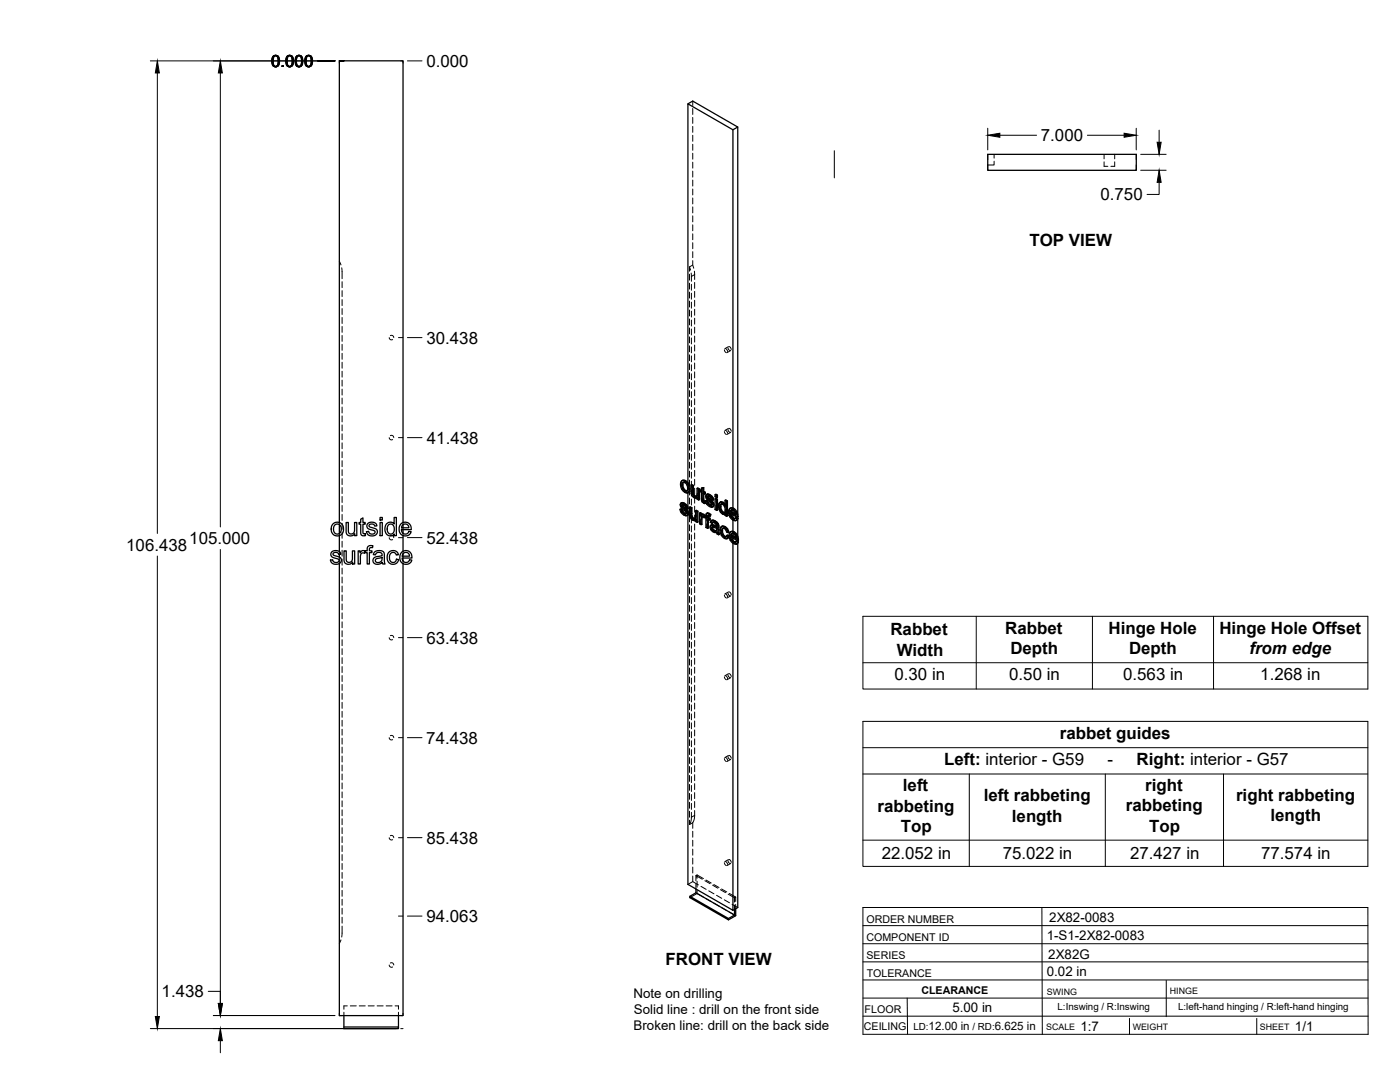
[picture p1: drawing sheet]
<svg xmlns="http://www.w3.org/2000/svg" width="559mm" height="432mm" viewBox="0 0 559 432" stroke-linecap="round" stroke-linejoin="round" font-family="sans-serif">
<!-- layer: Visible -->
<g fill="none" stroke="#000" stroke-width=".51">
<path d="M274.6 41.4l1.9-1.1 18 10.4v154.6M294.5 50.7l-2 1.1M394.3 61.6h59.2v6.4h-59.2zM272.2 191.8l.8-.2 .7 .2zM272.2 191.8l-.5 .7-.1 .8 .5 1.9 1.6 1.5h.7l.5-.3M272.3 193.6l.3 1.5M272.6 195.1l.3-.2 .8 .8-.3 .2zM272.8 192.5l-.2 .9M272.9 194.9l-.3-1.5-.3 .1 .2-.8 .5-.2 .9 .6 .5 1.4-.2 1.4h-.8M273.4 192l1 1a1.92 1.92 0 0 1 1 2M273.7 195.7l.5 .2M273.7 191.8l1.2 1.3"/>
<path d="M274.6 192.6v-151.2l17.9 10.4v150.9M274.6 193.3l.5 1.9 .3-.2-.2 1.2M275.1 195.2l-.2 1.2 .3-.2-.6 .5v5.7M275.8 193.5l.7 .4 .3-.2v3.2M276.5 193.9v3.1l.3-.1 .3 .6M276.5 197.1l.3 .6 .3-.2 .5 .4M276.8 197.7l.4 .4h.9l-.3 .1M276.8 193.7l-.7-.3-.3 .1v2.9l.3 1.1 .8 1a.97 .97 0 0 0 1.4 .1v.6l.5 .4M277.2 198.1l.6 .1M278.2 194.9l.6 .4 .4-.2v4.3l-.4 .2v-4.3M278.3 198.6l-.3 .2M279.2 195.1l-.7-.4-.3 .2v2.6l-.4 .7"/>
<path d="M280 195.5l-.5 .1v.6l.5 .3v3.3l.8 1h.8l-.1-.7-.6 .1M280 194.8l.9-.2v1.5M280.6 194.8v1.5l.3-.2 .6 .3M280.6 196.3l.6 .3 .3-.2v.6l-.3 .2v-.6M280.6 199.8l.7 .2M280.7 200l.8 .1M280.9 194.6l-.9 .2v1.1l-.5-.3M280.9 197v2.6M281.2 197.2l-.6-.4v2.9l.5 .1M281.6 199.9l.6 .2M282.1 197.3l1.3 .1M282.3 198.3l.1 .3 .3-.2 .2 .4"/>
<path d="M282.4 198.6l.2 .3a1.16 1.16 0 0 1 1.4 .8l.4 .4M282.4 197.2l-.4 .2M282.5 197.4l.6 .2 .3-.2 .7 .6M282.5 199.9l-.6-.2-.3 .2 .4 1.2 .9 .9a1.24 1.24 0 0 0 1.6 .2M282.6 198v.1M282.6 198.9l1.5 1.4 .3-.2 .4 .7M282.7 198.4l-.1-.3-.3 .2 .1-.2 1 .3 .5 1 .6 .2M282.8 197.2l-.9 .3-.2 .9 .4 .8 1.9 1.8-.2 .7M283.1 197.6l.7 .6 .3-.2 .5 .7M283.8 198.2l.5 .7 .3-.2 .2 .8-.3 .1-.2-.7M285.4 199.1l.3-.2 .7 .3-.4 .2zM285.4 197.4l.3-.2 .7 .4-.4 .2z"/>
<path d="M285.4 199.1v4.2l.6 .4M285.4 197.4v.8l.6 .4M286.4 199.2v4.3l-.4 .2v-4.3M286.4 197.6v.8l-.4 .2v-.8M289.4 199.7l.6 .3 .3-.1v5.9l-.3 .2v-6M290.3 199.9l-.6-.4-.3 .2v2.1l-.4-.7M133 209l1.7-.6 1.4 .5 .9 1.2v2.2l-.8 1.1-1.8 .5-1.5-.7-.7-1.6a2.9 2.9 0 0 1 .8-2.6zM133.5 209.6l1.2-.5 .7 .2 .5 .6 .3 1.7-.8 1.4-1.2 .1-.8-.6-.3-1.6zM135.4 208.5v-184.2h25.5v184.2M135.4 209.4v3.5M135.4 213.8v6.3M137.3 219.8h.9v3a1.32 1.32 0 0 0 1.3 1.7 1.32 1.32 0 0 0 1.2-1.8v-2.9h.9v5.3h-.8v-.8a1.86 1.86 0 0 1-2.3 .9 1.86 1.86 0 0 1-1.2-2.1z"/>
<path d="M138.2 208.5h.8l.1 3.8a1.31 1.31 0 0 0 1.7 .7 1.31 1.31 0 0 0 .7-1.7v-2.8h.9v5.3h-.8v-.8a1.86 1.86 0 0 1-2.2 .8 1.86 1.86 0 0 1-1.2-2zM143 219.8h.7v.8a1.28 1.28 0 0 1 2.1-.6l.8-.2v-1.1a1.56 1.56 0 0 1 2.2-.9l-.1 .8a.81 .81 0 0 0-.9 0 .81 .81 0 0 0-.4 .8v.4h1.1v.7h-1.1v4.6h-.8v-4.6h-.8v-.4l-.3 .7-.8-.2-.7 .5-.2 4h-.8zM144 207.2l.9-.5v1.8h.9v.7h-.9v3.4l.2 .4h.7l.1 .8h-1.3l-.6-.7v-3.9h-.7v-.7h.7zM146.7 209l.9-.5 1.4-.1a1.53 1.53 0 0 1 1.4 1.5l-.8 .1a1.17 1.17 0 0 0-1.2-.9 1.17 1.17 0 0 0-1.1 .8l.4 .5 2.1 .5a1.6 1.6 0 0 1 .7 2.1 1.6 1.6 0 0 1-2 .9l-1.5-.4-.7-1.3 .9-.2 .4 .9 .5 .2 1.3-.2a.73 .73 0 0 0 .3-.9 .73 .73 0 0 0-.9-.4l-1.1-.3a1.41 1.41 0 0 1-1-2.3zM151.7 208.5h.9v5.3h-.9zM151.7 206.5h.9v1h-.9zM154.2 209.1l1.2-.7a1.86 1.86 0 0 1 1.9 .7v-2.6h.9v7.3h-.8v-.7a2.17 2.17 0 0 1-2.7 .5 2.17 2.17 0 0 1-1.1-2.5zM155 209.5l1.3-.3 .9 1v2l-.8 .9-1-.1-.7-.9-.1-1.5zM160 209.1a2.46 2.46 0 0 1 2.9-.4 2.46 2.46 0 0 1 1.2 2.7h-3.9l.3 1 .8 .7a1.46 1.46 0 0 0 1.9-1l.9 .1-.5 .9-.9 .7h-1.5l-1.2-.6-.7-1.7 .1-1.2zM160.7 209.5l.6-.3h1l.6 .6 .3 .8h-2.9zM160.9 209.4v1.2M160.9 211.4v1.4"/>
<path d="M160.9 213.7v6.3M271.4 203.3l.6 .2M271.9 200.7l1.3 .1M272 203.5l.4-.2 .2 .9-.3 .1zM272.1 201.7l.7 .5M272.2 202l.2 .4a1.49 1.49 0 0 1 1.6 .9l.3 .2M272.2 200.6l-.4 .2M272.3 204.3l.7 .7h.8M272.3 200.8l.6 .2 .3-.2 .8 .6M272.4 203.3l-.7-.2-.3 .2 .5 1.3 .8 .8a1.26 1.26 0 0 0 1.6 .2M272.4 202.4l1.5 1.3 .4-.2 .4 .7M272.5 201.4l-.1 .1"/>
<path d="M272.5 201.8l-.1-.3-.3 .2 .1-.2 1 .3 .5 1 .7 .3M272.6 204.2l.7 .6M272.6 200.6l-.8 .2-.3 .9 .4 .9 1.8 1.7 .2 .5-.3 .3M272.9 201l.7 .6 .4-.2 .5 .7M273 205l.6 .1M273.6 201.6l.5 .7 .4-.2 .2 .8-.3 .2-.3-.8M273.7 205.1h-.1M273.9 203.7l.4 .6 .4-.1 .1 .7M274.3 204.3l.2 .8 .3-.2-.2 .6v147.4l17.9 10.4v-146.5M274.5 205.1l-.2 .5 .3-.1-.4 .3M274.6 202.9v1.1M275.2 202.4l.7 .4 .3-.2v3.2"/>
<path d="M275.9 202.8v3.1l.3-.1 .3 .6M275.9 206l.3 .6 .3-.2 .4 .4M276.2 206.6l.4 .4h.9M276.2 202.6l-.7-.3-.3 .1v3.1l.3 1.1 .8 .8a.97 .97 0 0 0 1.4 .1M276.6 207l.6 .2M277.5 207l-.3 .2M277.6 203.8l.7 .4 .3-.2v4.3l-.3 .2v-4.3M277.7 207.5v.7l.6 .3M277.7 207.6l-.2 .1M278.6 204l-.7-.4-.3 .2v2.7l-.4 .7M279.2 204.7l.6 .4 .3-.2v.5l.4-.2M279.8 205.1v.6l.7-.5 .4 .1"/>
<path d="M280 206.4l.2 2.8-.3 .2v-2.2M280.1 204.9l-.6-.3-.3 .1v4.3l.7 .4M280.2 205.4l.7-.1 .6 .4M280.3 206.1v.1M280.6 205.4l.6 .5M281 206.6l-.8-.5-.2 .3 .3-.2-.1 .8M281.2 206.5l.6 .3v3.7l.6 .4M281.2 206.5v-.4l-.2 .5M281.2 200.3l.1 .7M281.2 206.5l-.2 .1M282.2 204.9h.9l.6 .4M282.2 200.1l.3-.2 .3 .8-.3 .2z"/>
<path d="M282.4 206.6l.7 .4 .3-.2v.6l-.3 .2v-.6M282.5 204.7l-.5 .2M282.5 200.9l.7 .6h.8M282.7 207.3v3.4l-.3 .2v-3.8l.7 .5M282.7 205.7v.7M282.8 205.1l.6 .4 .3-.2-.4 .8 .1-.6M282.8 200.7l.7 .7M283.1 204.9l-.6-.2-.5 .3-.2 1.2-.6-.3 .6-.1M283.2 201.5l.6 .2M283.3 206.1a.45 .45 0 0 0-.5-.5 .45 .45 0 0 0-.4 .6v.4l.3-.2 .7 .4M283.9 209.6l.7-.2 1.4 .5M283.9 201.7h-.1"/>
<path d="M284.1 210.7l.2 .6 .3-.2 .6 .5M284.1 200.3l.4 .6 .3-.1 .2 .7M284.2 210.4l-.1 .3 .3-.2 .2 .6M284.2 209.4l-.5 .2M284.3 211.3l.5 .5h1h-1M284.3 210.3l-.1 .1M284.4 207.8l.8 .3 .3-.2 .8 .6M284.4 210.3l.8 .3a.72 .72 0 0 1 .8 .6 .72 .72 0 0 1-.5 .8M284.4 210.3l-.2 .1M284.4 210.3v.2M284.5 200.9l.2 .8 .3-.2-.2 .6M284.5 208.4l-.4 .5 .6-.5 1.1 .9a.48 .48 0 0 1 .1 .8 .48 .48 0 0 1-.7-.2l-.9-.3"/>
<path d="M284.6 209.4l-1 .3-.2 1 .7 1.1 1.1 .7a.63 .63 0 0 1 .7 0 .63 .63 0 0 1 .3 .5l.6 .4M284.7 201.7l-.2 .5 .3-.1-.5 .3M284.7 207.6l-.8 .2M285.2 208.1l.8 .6 .3-.2 .4 .5M285.5 207.9l-.8-.3-.9 .3-.3 .5 .6 .5M286 208.7l.4 .5 .3-.2 .2 .7M286.4 209.2l.2 .6 .3-.1 .1 2.9M286.6 209.8l.1 2.9 .3-.1 .1 .6-.3 .2-.1-.6M287.4 202.4l.3 1.4M287.5 200.4h1.2l.6 .6M287.7 201.3h.7l.7 .8 .3 1.1-.2 1.4M287.7 201.3l-.3 1.1 .4-.2 .3 1.4"/>
<path d="M287.7 203.8l.4-.2 .7 .8-.5 .1zM287.8 201.2l-.1 .1M287.8 200.3l-.5 .2M288 201.2l-.2 1M288.1 212l.3 1.4 .3-.2 .7 .8M288.2 210.1l.9 .2 .3-.2 1 1M288.4 213.4l.7 .8h.8M288.4 200.6l.6 .5h.4M288.4 204.6h.8M288.5 209.9l-.6 .3M288.6 210.8l-.2 1M288.7 200.4l-.9-.1-.7 .4-.2 2.1 1 2 1 .5 .5-.2v.6l.6 .3"/>
<path d="M288.8 204.4l.4 .1M289.1 210.3l.9 .8a.88 .88 0 0 1 .7 .5 .88 .88 0 0 1-.1 1l-.5-1.3M289.4 210.1l-.9-.2-.7 .4-.4 .9 .1 1.1 .9 2 1 .7h.7M289.4 205.1l-.2 .2M290 213.7l.7 .4M290.6 212.6l-.6-.3-.6-1.1-.9-.4-.4 1.2 .3-.2 .3 1.4M290.7 214.1l.3-.1-.2 .5-.7 .5zM291 214l-.6-.5-.7 .8-.6-.1M291.3 202.9h.9a1.88 1.88 0 0 1 1.9 1.3M291.5 212.3h.9a1.88 1.88 0 0 1 1.9 1.2M291.7 213.6l2.1 1.2-.6-1.4-.8-.5h-.4l-.3 .7 .3-.1 1.7 .9M291.8 206.1l.8 .9 .8-.1"/>
<path d="M291.8 205.1l.3 .9M292 203.5l-.2 .6M292 214.4l.3 .9M292 215.5l.8 .8h.8M292.2 212.9l-.2 .6M292.5 203.1l1 .9a1.94 1.94 0 0 1 1.1 2.1M292.5 203.6l.8 .9 .3 1-2.1-1.2M292.5 203.6h-.7l-.3 .7 .3-.2 1.7 1M292.5 203.6v.9M292.5 205.5v1M292.5 207.5v4.5M292.5 212.9v.9"/>
<path d="M292.5 214.7v1M292.6 207l.6 .1M292.7 212.4l1.1 1a1.96 1.96 0 0 1 .9 2M292.8 216.3l.5 .2M292.9 202.9l-1.3-.2-.6 .5-.2 .8 .3 2 1.5 1.6M293.1 212.2l-1-.2-.9 .7-.2 1.3 .3 1.2 .7 1.1 1.2 .8h.7l.8-.8M293.3 207l-.1 .1M293.5 216.4l-.2 .1M293.6 206.7l.6 .4M293.8 204.3l.4 1.9 .4-.1-.4 .1M293.8 216l.6 .5M293.9 213.7l.5 1.9 .3-.2-.3 .2"/>
<path d="M294.2 206.4l-2.8-1.5 .4 1.2 .3-.1 .8 .8M294.4 215.8l-2.8-1.6 .4 1.3 .3-.2 .8 .9M294.5 206.3v.6M294.5 207.1v6.9M294.5 215.8v.3M294.5 216.8v145.4l-2 1.1M294.5 206.9l-.7 .8M294.5 206.9l-.9 .9-1-.2M294.5 206.9l-.6-.4-.7 .6M294.7 216.3l-.7 .8M294.7 216.3l-.6-.5-.8 .7M132.4 220.2l1.2-.5 1.1 .1a1.53 1.53 0 0 1 1.4 1.4l-.9 .1a1.17 1.17 0 0 0-1.1-.9 1.17 1.17 0 0 0-1.2 .9l.3 .3 2.8 1.1a1.85 1.85 0 0 1-.4 2.2 1.85 1.85 0 0 1-2.2 .2l-1.1-.6-.4-1 .9-.1 .3 .7 .7 .4 1.2-.2a.81 .81 0 0 0 .2-1.1 .81 .81 0 0 0-1-.3l-1.2-.4a1.35 1.35 0 0 1-.6-2.3z"/>
<path d="M135.4 224.9v180.4h25.5v-180.4M135.4 221.3v1M149.5 220.3l.7-.4 1.2-.2 1.7 .6 .3 .6 .3 4.2h-.9l-.2-.6-1.3 .6-1.2 .1-.8-.4-.4-.7a1.74 1.74 0 0 1 2-2l.6-.1a.77 .77 0 0 0 1-.8 .77 .77 0 0 0-1-.7l-1.2 .2-.4 .7-.9-.1zM150 223.2l2.5-.7a1.62 1.62 0 0 1-.6 1.7 1.62 1.62 0 0 1-1.9 0l-.2-.5zM155.2 220.4l1.2-.6h1.4l.8 .7 .4 .9-.8 .1a1.44 1.44 0 0 0-1.9-.9 1.44 1.44 0 0 0-.9 1.9l.4 1.4 .7 .5 1.1-.1 .6-1.1 .9 .1-.5 1.2a2.49 2.49 0 0 1-3.2 .2 2.49 2.49 0 0 1-.8-3.2zM160.3 220.5a2.46 2.46 0 0 1 2.9-.5 2.46 2.46 0 0 1 1.2 2.7h-3.9l.2 .9 .8 .8a1.43 1.43 0 0 0 2-1l.9 .1-.5 .9-.9 .7h-1.7l-1-.6-.6-.9-.1-1.1 .1-1zM160.9 221v1M160.9 222.7v1.1M161 220.9l.5-.4h1.1l.6 .5 .3 1h-3zM277.8 354.8v1.5l-2.4 1.4v.5l15.4 8.9v-.5l-15.4-8.9M277.8 356.3l15.4 8.9-2.4 1.4M293.2 362.9v2.3"/>
<path d="M293.6 362.6v2.8l-2.8 1.7M137.3 405.3v5.2h21.7v-.6h-21.7M159 405.3v4.6"/>
</g>
<!-- layer: Hidden -->
<g fill="none" stroke="#000" stroke-width=".4">
<path d="M276.5 40.3v1.8M276.5 43.3v2.4M276.5 46.9v2.3M276.5 50.4v2.4M276.5 54v2.4M276.5 57.6v2.4M276.5 61.2v2.3M276.5 64.7v2.4M276.5 68.3v2.4M276.5 71.9v2.4M276.5 75.4v2.4M276.5 79v2.4"/>
<path d="M396.8 64.3v1.5h-2.5M396.8 61.6v1.5M440.7 64.6v1.8h1.5M440.7 61.6v1.8M444.9 64.6v1.8h-1.5M444.9 61.6v1.8M276.5 82.6v2.4M276.5 86.1v2.4M276.5 89.7v2.4M276.5 93.3v2.4M276.5 96.9v2.4M135.4 104.3l.7 1.4"/>
<path d="M136.4 106.9l.1 4.3M136.5 112.4v2.4M136.5 116v2.4M136.5 119.6v2.3M275.2 106.5l.4 1.3M275.2 106.5v1.7M275.2 109.4v2.4M275.2 113v2.4M275.2 116.6v2.4M275.9 109l.1 3.2M276 113.5v2.3M276 117v2.4"/>
<path d="M276.5 104v1.8l.4 1.3M276.5 105.8l-1.3 .7M276.5 100.4v2.4M277.2 108.2l.1 3.3M277.3 112.7v2.4M277.3 116.3v2.4M277.3 119.8v2.4M136.5 123.1v2.4M136.5 126.7v2.4M136.5 130.3v2.4M136.5 133.9v2.3M136.5 137.4v2.4"/>
<path d="M155.4 134.7l.4 .8h.9M155.8 133.9l1 .1 .4 .7M275.2 120.1v2.4M275.2 123.7v2.4M275.2 127.3v2.4M275.2 130.9v2.3M275.2 134.4v2.4M275.2 138v2.4M276 120.6v2.4M276 124.2v2.3M276 127.7v2.4M276 131.3v2.4"/>
<path d="M276 134.9v2.4M276 138.5v2.3M277.3 123.4v2.4M277.3 127v2.4M277.3 130.6v2.3M277.3 134.1v2.4M277.3 137.7v2.4M289.1 139.6l.2 .7 .6 .5M289.6 139.1l.6 .6 .2 .6M290.6 138.7l.2 .7 .6 .5M290.8 138.3l-1.5 .8M291 138.3l.6 .4 .2 .8"/>
<path d="M291.7 139.9l-1.5 .8M136.5 141v2.4M136.5 144.6v2.3M136.5 148.1v2.4M136.5 151.7v2.4M136.5 155.3v2.4M136.5 158.9v2.3M275.2 141.6v2.4M275.2 145.2v2.3M275.2 148.7v2.4M275.2 152.3v2.4M275.2 155.9v2.3"/>
<path d="M275.2 159.4v2.4M276 142v2.4M276 145.6v2.4M276 149.2v2.4M276 152.7v2.4M276 156.3v2.4M276 159.9v2.4M277.3 141.3v2.4M277.3 144.9v2.3M277.3 148.4v2.4M277.3 152v2.4M277.3 155.6v2.3"/>
<path d="M277.3 159.2v2.3M136.5 162.4v2.4M136.5 166v2.4M136.5 169.6v2.4M136.5 173.1v2.4M136.5 176.7v2.4M155.4 174.6l.4 .8h.9M155.8 173.9h1l.4 .7M275.2 163v2.4M275.2 166.6v2.4M275.2 170.2v2.3M275.2 173.7v2.4"/>
<path d="M275.2 177.3v2.4M276 163.4v2.4M276 167v2.4M276 170.6v2.4M276 174.2v2.4M276 177.7v2.4M277.3 162.7v2.4M277.3 166.3v2.4M277.3 169.9v2.3M277.3 173.4v2.4M277.3 177v2.4M289.1 172.2l.2 .7 .6 .5"/>
<path d="M289.6 171.8l.6 .5 .2 .6M290.6 171.4l.2 .7 .6 .5M290.8 171l-1.5 .8M291 170.9l.6 .4 .2 .8M291.7 172.5l-1.5 .9M136.5 180.3v2.4M136.5 183.9v2.3M136.5 187.4v2.4M136.5 191v2.4M136.5 194.6v2.4M136.5 198.1v2.4M271.9 193.1l.5 1.9-.3 .2"/>
<path d="M272.4 195l1.3 1.3-.3 .2M272.5 191.6l-.9 1.7M272.8 192.5l-.2 .1M272.9 192.4h.8l-.3 .2M273.7 192.4l.8 .9-.3 .2M273.7 196.3l.9 .3-.3 .2M274.5 195.8l-.3 .1M274.5 193.3l.3 1.4-.4 .2M274.6 192.6v1.4M274.6 195.2v1.5M274.8 194.7l-.1 .8-.5 .4M274.9 196.5l-.3 .1"/>
<path d="M275.2 180.9v2.4M275.2 184.4v2.4M275.2 188v2.4M275.2 191.6v2.4M275.2 195.2v2.3M275.2 198.7v2.4M276 181.3v2.4M276 184.9v2.4M276 188.4v2.4M276 192v2.4M276 195.6v2.4M276 199.2v2.3"/>
<path d="M276.1 193.4l.1 3.3-.3 .2M276.2 196.7l.2 .7-.3 .1M276.4 197.4l.4 .6-.3 .2M276.8 198l.6 .5-.3 .1M277.3 180.6v2.4M277.3 184.2v2.3M277.3 187.7v2.4M277.3 191.3v2.4M277.3 194.9v2.4M277.3 198.4v2.4M277.4 198.5l.8 .2 .4-.3-.3 .2M278.1 198.1h.1"/>
<path d="M278.3 198l-.4 .2M278.4 198.6h-.1M278.4 197.8l-.3 .3M278.5 194.7v2.8l-.4 .5M278.6 198.4v.7l-.3 .1M278.6 199.1l.6 .3M279.8 196l.5 .3-.3 .2M279.8 195.5v.5l-.3 .2M280 195.5l.3 .2M280.3 196.3l.1 3.4-.4 .2M280.3 194.6v1.1l-.3 .2M280.4 199.7l.2 .5-.3 .1"/>
<path d="M280.6 196.8l.3-.2v.4M280.9 196.6l.6 .4M281.9 199.7l.5 1.3-.3 .2M282 197.9l.2 .6-.4 .2M282.1 197.4l-.4 .6M282.2 198.5l.4 .7-.4 .1M282.3 197.2l-.5 .4M282.5 198l.3-.2-.2 .2M282.6 199.2l1.6 1.5-.4 .2M282.7 197.9l-.3 .2M282.8 197.8l.6 .2-.3 .2M283.4 198l.6 .5-.3 .2"/>
<path d="M284 198.5l.2 .7-.3 .2M284.2 199.2l.6 .3M285.7 197.2v.9l-.3 .1M285.7 198.9v1.5M285.7 198.1l.7 .3M289.7 199.5v2.1l-.3 .2M135.4 208.5v.9M135.4 212.9v.9M136.5 201.7v2.4M136.5 205.3v2.4M136.5 208.9v2.3M136.5 212.4v2.4"/>
<path d="M136.5 216v2.4M136.5 219.6v2.4M155.4 214.6l.4 .7h.9M155.8 213.8h1l.4 .8M160.9 208.5v.9M160.9 210.6v.8M160.9 212.8v.9M160.9 220v1M271.7 203.1l.5 1.3-.3 .2M271.8 201.3l.2 .6-.3 .2M271.9 200.8l-.4 .6M272 201.9l.4 .7-.3 .2"/>
<path d="M272.1 200.6l-.5 .4M272.2 204.4l1.1 1-.3 .1M272.3 201.4l.3-.1-.1 .1M272.4 202.6l1.6 1.5-.3 .2M272.6 201.3l-.4 .2M272.6 201.3l.6 .1-.3 .2M273.2 201.4l.6 .6-.3 .1M273.3 205.4l.8 .3-.3 .1M273.8 202l.3 .6-.4 .2M274 204.9l-.2 .1M274 204.1l.2 .5-.3 .2M274 204.9l-.3 .2 .3-.2"/>
<path d="M274.1 202.6l.6 .3M274.2 204.6l-.2 .3M274.5 205.6l-.4 .1M274.6 202.4v.5M274.6 204v1.5M275.2 202.3v2.4M275.2 205.9v2.4M275.2 209.4v2.4M275.2 213v2.4M275.2 216.6v2.4M275.5 202.3l.1 3.3-.3 .2M275.6 205.6l.2 .7-.3 .2"/>
<path d="M275.8 206.3l.4 .6-.3 .2M276 202.8v2.3M276 206.3v2.4M276 209.9v2.4M276 213.5v2.3M276 217v2.4M276.2 206.9l.6 .5-.3 .2M276.8 207.4l.7 .2 .5-.3-.2 .2M277.3 202v2.4M277.3 205.6v2.4M277.3 209.1v2.4M277.3 212.7v2.4"/>
<path d="M277.3 216.3v2.4M277.3 219.9v2.4M277.5 207h.1M277.7 206.9l-.4 .2M277.8 206.7l-.3 .3M277.9 203.6v2.8l-.4 .5M278 207.3v.7l-.3 .2M278 208l.6 .3M279.5 207.3v1.6l-.3 .1M279.5 208.9l.7 .3M279.5 204.6v1.5M280.1 206.1l.8-.1-.3 .2"/>
<path d="M280.1 205.4v.1M280.2 206.1l.3-.2-.2 .2M280.4 205.2l-.6 .5M280.6 200.2l.6 .4-.4 .2M280.9 206l.4 .4M281.2 200.6l.4 .2M281.2 206.1l.3-.1-.2 .4M281.5 205.7v.1M281.5 206.3l.6 .3-.3 .2M281.5 206l-.2 .4M281.5 205.7l-.3 .3M281.8 205.8l.3 .2"/>
<path d="M282.1 209.1v1.2l-.3 .2M282.1 210.3l.6 .4M282.1 206.6v1.3M282.2 205l-.1 1-.3 .2M282.3 204.7l-.5 .4M282.4 201l1.1 1-.3 .1M282.4 207.1l.3-.2v.4M282.5 205.7l.4-.2-.2 .2M282.7 206.9l.7 .5M282.9 205.5l.4 .1-.4 .2M283.3 205.6l.3 .3M283.5 202l.8 .2-.3 .2"/>
<path d="M283.7 210.1l.4 1.1-.4 .2M283.8 209.6l-.4 .7M283.8 208.3l.7 .4M284 209.5l-.5 .3M284.1 211.2l.9 .9-.3 .2M284.1 201.5h-.1M284.1 207.7l-.6 .7M284.2 200.7l.1 .5-.3 .2M284.2 201.5l-.3 .2 .2-.2M284.2 207.6l-.4 .3M284.3 201.2l-.2 .3M284.4 208.4l.4-.1-.3 .1"/>
<path d="M284.5 210.2l.2-.1zM284.5 210.2l-.2 .1M284.6 210.1l-.4 .2M284.6 202.2h-.3M284.7 210.1l1.6 .5-.3 .2M284.8 208.3l.6 .1-.3 .2M285 212.1l.7 .2-.3 .2M285.4 208.4l.7 .7-.3 .2M285.7 212.3h.7l-.4 .1M285.7 201.6v1.6l-.3 .1M285.7 203.2l.7 .3M286 209.9l.3 .1"/>
<path d="M286 211.7l-.3 .2M286.1 209.1l.2 .7-.3 .2M286.2 211.5l-.4 .3M286.3 210.6l-.1 .9-.3 .2M286.3 209.8l-.3 .4M286.4 212.3l.1 .6-.3 .1M286.5 212.9l.6 .3M287.1 201.8l.2 1.3-.3 .2M287.3 200.7l-.2 1.1-.3 .2M287.3 203.1l.6 1.1-.3 .2M287.6 200.4l-.6 .5M287.7 211.4l.5 2-.3 .2"/>
<path d="M287.9 204.2l.8 .8-.3 .1M287.9 210.3l-.2 1.1-.3 .2M288 201.1h.7l-.3 .2M288 201.1l-.2 .1M288 201.1v.1M288.1 201.1l-.3 .1M288.2 213.4l1.2 1.3-.3 .1M288.2 210l-.6 .5M288.6 210.8l-.2 .1M288.7 210.7l.8 .1-.4 .1M288.7 205l.7 .1 .4-.2-.4 .2M288.7 201.1l.8 .8-.4 .2"/>
<path d="M289.1 204.8l.2 .7 .6 .5M289.4 201.1l.3 .5M289.4 214.7l1.1 .1M289.5 210.8l.5 .5-.3 .2M289.5 201.9l.3 1.5-.4 .2M289.5 205.1h-.1M289.6 204.4l.6 .6 .2 .6M289.8 203.4l-.2 .8-.4 .3 .3-.1M289.8 204.9v.6l-.4 .2M289.8 205.5l.5 .3M290 211.3l.3 .8-.3 .2M290 214.1l-.1 .1"/>
<path d="M290.3 212.1l.6 .3M290.4 213.5l-.7 .8M290.6 204l.2 .7 .6 .5M290.8 203.6l-1.5 .8M291 203.6l.6 .4 .2 .7M291.1 204.1l.5 1.9-.3 .2M291.3 213.5l.5 1.9-.3 .2M291.4 204.9l.4-.2v.4M291.6 206l1.3 1.4-.3 .2-.1-1.1M291.6 202.7l-.8 1.6M291.6 214.2l.4-.2v.4M291.7 205.2l-1.5 .8"/>
<path d="M291.8 204.7l2.7 1.6M291.8 215.4l1.3 1.3-.3 .2M291.8 212.1l-.8 1.6M292 214l2.7 1.6M292 203.5l-.2 .1M292.2 212.9h-.2M292.3 212.7l.8 .1-.4 .2M292.5 202.7v.9l.4-.1-.8-.1M292.5 204.5v1M292.5 212v.9M292.5 213.8v.9M292.5 215.7v1.1"/>
<path d="M292.9 203.5l.7 .8-.3 .2M292.9 207.4l1.1 .2-.4 .2M293.1 212.8l.7 .9-.3 .2M293.1 216.7l1.1 .3-.4 .2M293.4 206.9h.1M293.5 205.1l.4 .2M293.6 206.9l-.3 .1 .2-.1M293.6 216.3h.1M293.6 204.3l.3 1-.3 .2M293.7 216.3l-.2 .1M293.7 214.4l.4 .3M293.8 216.2l-.3 .2"/>
<path d="M293.8 213.7l.3 1-.3 .1M293.9 206.5l-.4 .4M294.1 215.8l-.4 .5M294.1 207.5l-.1 .1M294.3 216.9l-.1 .1M294.5 205.3v1M294.5 206.9v.2M294.5 214v1.8M294.5 216.1v.7M135.4 220.1v1.2M135.4 222.3v2.6M136.5 223.1v2.4"/>
<path d="M136.5 226.7v2.4M136.5 230.3v2.4M136.5 233.9v2.3M136.5 237.4v2.4M160.9 222v.7M160.9 223.8v1.1M275.2 220.2v2.3M275.2 223.7v2.4M275.2 227.3v2.4M275.2 230.9v2.4M275.2 234.4v2.4M275.2 238v2.4"/>
<path d="M276 220.6v2.4M276 224.2v2.4M276 227.8v2.3M276 231.3v2.4M276 234.9v2.4M276 238.5v2.4M277.3 223.4v2.4M277.3 227v2.4M277.3 230.6v2.4M277.3 234.1v2.4M277.3 237.7v2.4M289.1 237.5l.2 .6 .6 .6"/>
<path d="M289.6 237l.6 .6 .2 .6M290.6 236.6l.2 .7 .6 .5M290.8 236.2l-1.5 .8M291 236.2l.6 .4 .2 .8M291.7 237.8l-1.5 .8M136.5 241v2.4M136.5 244.6v2.4M136.5 248.2v2.3M136.5 251.7v2.4M136.5 255.3v2.4M136.5 258.9v2.3M155.4 254.5l.6 .8 .7-.1"/>
<path d="M155.8 253.7h1l.4 .8M275.2 241.6v2.4M275.2 245.2v2.3M275.2 248.7v2.4M275.2 252.3v2.4M275.2 255.9v2.4M275.2 259.5v2.3M276 242v2.4M276 245.6v2.4M276 249.2v2.4M276 252.8v2.3M276 256.3v2.4"/>
<path d="M276 259.9v2.4M277.3 241.3v2.4M277.3 244.9v2.3M277.3 248.4v2.4M277.3 252v2.4M277.3 255.6v2.4M277.3 259.2v2.3M136.5 262.4v2.4M136.5 266v2.4M136.5 269.6v2.4M136.5 273.2v2.3M136.5 276.7v2.4"/>
<path d="M275.2 263v2.4M275.2 266.6v2.4M275.2 270.2v2.3M275.2 273.7v2.4M275.2 277.3v2.4M276 263.5v2.4M276 267v2.4M276 270.6v2.4M276 274.2v2.4M276 277.7v2.4M277.3 262.7v2.4M277.3 266.3v2.4"/>
<path d="M277.3 269.9v2.3M277.3 273.5v2.3M277.3 277v2.4M289.1 270.1l.2 .7 .6 .5M289.6 269.7l.6 .5 .2 .6M290.6 269.3l.2 .7 .6 .4M290.8 268.9l-1.5 .8M291 268.8l.6 .4 .2 .8M291.7 270.4l-1.5 .9M136.5 280.3v2.4M136.5 283.9v2.4M136.5 287.4v2.4"/>
<path d="M136.5 291v2.4M136.5 294.6v2.4M136.5 298.2v2.3M155.4 294.4l.4 .8h.9M155.8 293.6h1l.4 .8M275.2 280.9v2.4M275.2 284.5v2.3M275.2 288v2.4M275.2 291.6v2.4M275.2 295.2v2.4M275.2 298.7v2.4M276 281.3v2.4"/>
<path d="M276 284.9v2.4M276 288.5v2.4M276 292v2.4M276 295.6v2.4M276 299.2v2.4M277.3 280.6v2.4M277.3 284.2v2.3M277.3 287.7v2.4M277.3 291.3v2.4M277.3 294.9v2.4M277.3 298.5v2.3M136.5 301.7v2.4"/>
<path d="M136.5 305.3v2.4M136.5 308.9v2.4M136.5 312.4v2.4M136.5 316v2.4M136.5 319.6v2.4M275.2 302.3v2.4M275.2 305.9v2.4M275.2 309.5v2.3M275.2 313v2.4M275.2 316.6v2.4M276 302.8v2.3M276 306.3v2.4"/>
<path d="M276 309.9v2.4M276 313.5v2.3M276 317.1v2.3M277.3 302v2.4M277.3 305.6v2.4M277.3 309.2v2.4M277.3 312.7v2.4M277.3 316.3v2.4M277.3 319.9v2.4M289.1 302.7l.2 .7 .6 .5M289.6 302.3l.6 .6 .2 .6M290.6 301.9l.2 .7 .6 .5"/>
<path d="M290.8 301.5l-1.5 .8M291 301.5l.6 .4 .2 .7M291.7 303.1l-1.5 .8M136.5 323.2v2.3M136.5 326.7v2.4M136.5 330.3v2.4M136.5 333.9v2.4M136.5 337.5v2.3M155.4 334.3l.4 .8h.9M155.8 333.5l1 .1 .4 .7M275.2 327.3v1.8l1.3-.8M275.2 320.2v2.4"/>
<path d="M275.2 323.7v2.4M276 324.2l-.1 3.1-.7 1.8M276 320.6v2.4M276.5 328.3v2.3M276.5 331.7v2.4M276.5 335.3v2.4M276.5 338.9v2.4M277.3 323.4l-.1 3.1-.7 1.8M136.5 341v2.4M136.5 344.6v2.4M136.5 348.2v2.3M136.5 351.7v2.4"/>
<path d="M136.5 355.3v2.4M136.5 358.9v2.4M276.5 349.6v2.2l2.3 1.3M276.5 342.5v2.3M276.5 346v2.4M276.5 351.8l-1.9 1.1M277.8 352.7v2.1M277.8 349.4l2.5 1.5M278.2 350.5v-1.3l-.4 .2v2.1M278.2 356.6l-2.8 1.6M278.2 351.7v2.4M278.2 355.2v1.4"/>
<path d="M278.2 349.2l2.6 1.4M278.2 356.6l2.6 1.4M279.8 353.7l2.1 1.2M281.3 351.5l2.1 1.2M281.8 351.2l2.1 1.2M281.8 358.6l2.1 1.2M282.9 355.5l2.1 1.2M284.4 353.3l2.1 1.2M284.9 353l2.1 1.2M286 357.3l2.1 1.2M287.5 355l2.1 1.2M288 354.8l2.1 1.2"/>
<path d="M289.1 359.1l2.1 1.2M289.1 344.3l.2 .7 .6 .4M289.6 343.8l.6 .6 .2 .6M290.6 343.4l.2 .7 .6 .5M290.6 356.8l2.6 1.5 .4-.3M290.8 343l-1.5 .9M291 343l.6 .4 .2 .8M291.1 356.6l2.5 1.4M291.7 344.6l-1.5 .8M293.2 358.3v1.7M293.6 358v1.7M136.1 375.1l-.7 1.4"/>
<path d="M136.5 369.6l-.1 4.4M136.5 362.5v2.3M136.5 366v2.4M284.9 360.4l2.1 1.2M288 362.2l2.1 1.2M291.1 364l2.5 1.4M292.2 360.9l2.3 1.3M293.2 361.2v1.7M293.6 360.9v1.7M155.4 385.1l.4 .8h.9M155.8 384.3l1 .1 .4 .7M137.3 404v1.3"/>
<path d="M138.6 401.4h-1.3v1.4M139.8 401.4h2.4M143.4 401.4h2.4M147 401.4h2.4M150.5 401.4h2.4M154.1 401.4h2.4M157.7 401.4h1.3v1.4M159 404v1.3"/>
</g>
<!-- layer: Reference -->
<g fill="none" stroke="#000" stroke-width=".4">
<path d="M135.4 24.3h1.9M136.4 24.3h-1h1.9h-1.9v.9M160 24.3h.9v.9M394.3 61.6v2.1M394.3 65.8v2.2M453.5 61.6v2.1M453.5 65.8v2.2M159 134.7h1.9M159 174.6h1.9M159 214.6h1.9M159 254.5h1.9M159 294.4h1.9"/>
<path d="M159 334.3h1.9M159 365.6h1.9M135.4 404.4v.9h1M160 410.5h.9M160.9 404.4v.9h-.9"/>
</g>
<!-- layer: Hidden Narrow -->
<path d="M277.3 109.6l-1.3 .7M276.1 196l-.3 .2M278.5 197l-.3 .2M280.3 198.8l-.3 .1M273.3 203.5l-.3 .1M275.5 204.9l-.3 .2M277.9 205.9l-.3 .2M282.1 205.6l-.3 .2M283.5 200.1l-.3 .1M285.3 210.3l-.3 .2M286.3 210.9l-.3 .2M277.3 325.4l-1.3 .7" fill="none" stroke="#000" stroke-width=".4"/>
<!-- layer: Visible Narrow -->
<path d="M276.8 196.1l-.3 .2M280.9 199.2l-.3 .1M283.5 199.3l-.3 .2M273.3 202.7l-.3 .2M276.2 205l-.3 .2M282.7 206l-.3 .2M285.2 209.6l-.3 .2M287 210.4l-.4 .1M287 211.3l-.4 .2" fill="none" stroke="#000" stroke-width=".4"/>
<!-- layer: Titleblock -->
<path d="M344.4 362.2h201.6l.1 50.6h-201.7zM344.4 376.6h201.6M344.4 369.4h201.6M415.9 362.2l.1 50.6M344.4 383.9h201.6M344.4 398.3h201.6M344.4 391.1h201.6M362.1 398.3l.1 14.4M465.5 391.3v14.4M344.4 405.5h201.7M450.8 406.4v6.4M501.6 406.4v6.4" fill="none" stroke="#000" stroke-width=".4"/>
<!-- layer: Custom Tables -->
<path d="M344.4 246h201.6v29h-201.6zM389.7 246v29M436 246v29M484.4 246v29M344.4 264.5h201.6M344.4 287.9h201.6v57.9h-201.6zM344.4 298.4h201.6M344.4 308.9h201.6M386.9 308.9v36.9M441.2 308.9v36.9M488.4 308.9v36.9M344.4 335.3h201.6" fill="none" stroke="#000" stroke-width=".4"/>
<!-- layer: FD_Dimensions -->
<g fill="none" stroke="#000" stroke-width=".4">
<path d="M60 24.3h73.7M62.8 29.1v183.8M87.9 29.1v181.2M162.6 24.3h5.8M394.3 51.2v8.6M399.1 54h14.6M434 54h14.7M453.5 51.2v8.6M462.7 51.9v4.9M455.3 61.6h10.2M455.3 67.9h10.2M462.7 72.8v4.8h-4.9"/>
<path d="M162.6 134.7h5.8M162.6 174.6h5.8M87.9 219.3v181.2M162.6 214.5h5.8M62.8 221.9v183.8M162.6 254.5h5.8M162.6 294.4h5.8M162.6 334.3h5.8M162.6 365.6h5.8M83.1 395.6h4.8M60 410.5h98.2M85.2 405.3h48.5"/>
<path d="M87.9 415.3v4.8"/>
</g>
<path d="M62.8 24.3l.8 4.8h-1.6zM87.9 24.3l.9 4.8h-1.7zM394.3 54l4.8-.8v1.6zM448.7 53.2l4.8 .8-4.8 .8zM461.9 56.8h1.6l-.8 4.8zM462.7 67.9l.8 4.9h-1.6zM62 405.7h1.6l-.8 4.8zM87.1 400.5h1.7l-.9 4.8zM87.9 410.5l.9 4.8h-1.7z" fill="#000" stroke="#000" stroke-width=".4"/>
<!-- layer: Smart Centers -->
<path d="M333 60.1v10.9" fill="none" stroke="#000" stroke-width=".4"/>
<g font-size="6.7">
<text x="108.2" y="26.7">0.000</text>
<text x="170.2" y="26.7">0.000</text>
<text x="415.5" y="56.3">7.000</text>
<text x="439.3" y="80">0.750</text>
<text x="410.9" y="98.2">TOP VIEW</text>
<text x="170.2" y="137.1">30.438</text>
<text x="170.4" y="177">41.438</text>
<text x="50.4" y="219.8">106.438</text>
<text x="75.6" y="217.1">105.000</text>
<text x="170.2" y="216.9">52.438</text>
<text x="170.2" y="256.8">63.438</text>
<text x="355.4" y="253.6">Rabbet</text>
<text x="401.2" y="252.9">Rabbet</text>
<text x="442.5" y="252.9">Hinge Hole</text>
<text x="486.7" y="252.9">Hinge Hole Offset</text>
<text x="357.9" y="261.6">Width</text>
<text x="403.3" y="261">Depth</text>
<text x="450.6" y="261">Depth</text>
<text x="498.7" y="261">from edge</text>
<text x="357" y="271.4">0.30 in</text>
<text x="402.8" y="271.4">0.50 in</text>
<text x="448.3" y="271.4">0.563 in</text>
<text x="503" y="271.4">1.268 in</text>
<text x="170.2" y="296.8">74.438</text>
<text x="423" y="294.8">rabbet guides</text>
<text x="376.9" y="305.4">Left: interior - G59</text>
<text x="442.1" y="305.4">-</text>
<text x="453.7" y="305.4">Right: interior - G57</text>
<text x="360.4" y="315.8">left</text>
<text x="457.1" y="315.8">right</text>
<text x="350.3" y="323.9">rabbeting</text>
<text x="392.7" y="319.8">left rabbeting</text>
<text x="449.4" y="323.8">rabbeting</text>
<text x="493.4" y="319.8">right rabbeting</text>
<text x="403.9" y="327.9">length</text>
<text x="507" y="327.8">length</text>
<text x="359.5" y="331.9">Top</text>
<text x="458.6" y="331.9">Top</text>
<text x="170.2" y="336.7">85.438</text>
<text x="351.9" y="342.9">22.052 in</text>
<text x="400.2" y="342.9">75.022 in</text>
<text x="451" y="342.9">27.427 in</text>
<text x="503.4" y="342.9">77.574 in</text>
<text x="170.2" y="368">94.063</text>
<text x="265.7" y="385.2">FRONT VIEW</text>
<text x="64.5" y="398">1.438</text>
</g>
<g font-size="5.3">
<text x="418.8" y="368">2X82-0083</text>
<text x="417.8" y="375.1">1-S1-2X82-0083</text>
<text x="418.4" y="382.6">2X82G</text>
<text x="417.8" y="389.5">0.02 in</text>
<text x="252.9" y="398.4">Note on drilling</text>
<text x="253" y="404.9">Solid line : drill on the front side</text>
<text x="380.1" y="404">5.00 in</text>
<text x="252.9" y="411.2">Broken line: drill on the back side</text>
<text x="431.3" y="411.5">1:7</text>
<text x="516.9" y="411.5">1/1</text>
</g>
<g font-size="4.6">
<text x="370.6" y="411.2">12.00 in</text>
<text x="397" y="411.2">6.625 in</text>
</g>
<g font-size="4.3">
<text x="345.8" y="368.4">ORDER NUMBER</text>
<text x="345.8" y="375.5">COMPONENT ID</text>
<text x="345.8" y="382.7">SERIES</text>
<text x="345.9" y="389.9">TOLERANCE</text>
<text x="367.7" y="396.7">CLEARANCE</text>
<text x="345.1" y="404.3">FLOOR</text>
<text x="344.8" y="411.1">CEILING</text>
</g>
<g font-size="3.9">
<text x="422.1" y="403.1">L:Inswing / R:Inswing</text>
<text x="470.2" y="403.1">L:left-hand hinging / R:left-hand hinging</text>
<text x="364.6" y="411.2">LD:</text>
<text x="388.2" y="411.2">/ RD:</text>
</g>
<g font-size="3.5">
<text x="417.9" y="397">SWING</text>
<text x="466.9" y="396.9">HINGE</text>
<text x="417.5" y="410.9">SCALE</text>
<text x="452.1" y="410.9">WEIGHT</text>
<text x="502.9" y="410.9">SHEET</text>
</g>
</svg>
